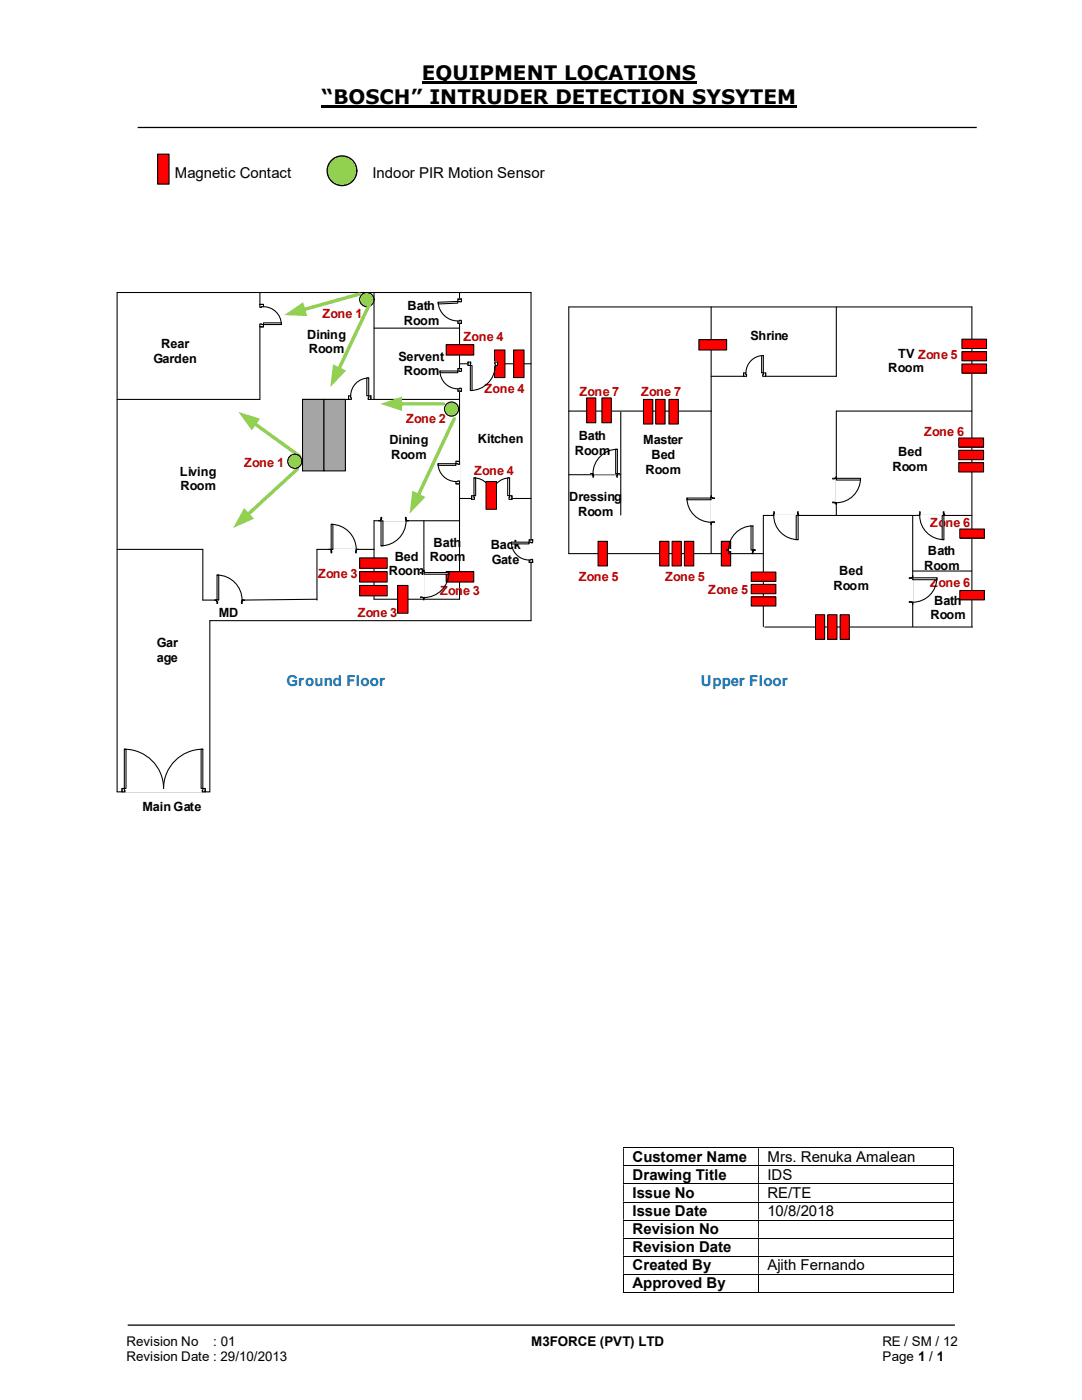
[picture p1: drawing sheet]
<svg xmlns="http://www.w3.org/2000/svg" width="216mm" height="279mm" viewBox="0 0 216 279" stroke-linecap="round" stroke-linejoin="round" font-family="sans-serif">
<path d="M84.2 16.4h54.8M64.2 21.3h94.8" fill="none" stroke="#000" stroke-width=".42"/>
<path d="M27.5 25.4h167.4M25.5 264.5h165" fill="none" stroke="#000" stroke-width=".25"/>
<path d="M31.5 30.8h2.2v5.9h-2.2z" fill-rule="evenodd" fill="#f00"/>
<path d="M31.5 30.8h2.2v5.9h-2.2z" fill="none" stroke="#000" stroke-width=".24"/>
<g fill="none" stroke="#000" stroke-width=".2">
<path d="M124.3 229.1h65.8M124.3 232.7h65.8M124.3 236.3h65.8M124.3 239.9h65.8M190.2 229.2v3.4M190.2 232.7v3.5M190.2 236.3v3.5M190.2 240v3.4M124.3 243.5h65.8M124.3 247.1h65.8M124.3 250.7h65.8M124.3 254.3h65.8"/>
<path d="M124.3 257.9h27M124.4 254.4v3.6M151.3 254.4v3.6M151.4 257.9h38.7M190.2 243.6v3.4M190.2 247.1v3.5M190.2 250.8v3.4M190.2 254.4v3.6"/>
</g>
<g fill="#000">
<path d="M190.1 229h.2v.2h-.2zM124.3 229.2h.2v3.4h-.2zM151.3 229.2h.1v3.4h-.1z" fill-rule="evenodd"/>
<path d="M190.1 232.6h.2v.1h-.2zM124.3 232.7h.2v3.5h-.2zM151.3 232.7h.1v3.5h-.1z" fill-rule="evenodd"/>
<path d="M190.1 236.2h.2v.1h-.2zM124.3 236.3h.2v3.5h-.2zM151.3 236.3h.1v3.5h-.1z" fill-rule="evenodd"/>
<path d="M190.1 239.8h.2v.2h-.2zM124.3 240h.2v3.4h-.2zM151.3 240h.1v3.4h-.1z" fill-rule="evenodd"/>
<path d="M190.1 243.4h.2v.2h-.2zM124.3 243.6h.2v3.4h-.2zM151.3 243.6h.1v3.4h-.1z" fill-rule="evenodd"/>
<path d="M190.1 247h.2v.1h-.2zM124.3 247.1h.2v3.5h-.2zM151.3 247.1h.1v3.5h-.1z" fill-rule="evenodd"/>
<path d="M190.1 250.6h.2v.2h-.2zM124.3 250.8h.2v3.4h-.2zM151.3 250.8h.1v3.4h-.1z" fill-rule="evenodd"/>
</g>
<path d="M190.1 254.2h.2v.2h-.2zM190.1 257.9h.2v.1h-.2z" fill="#000"/>
<circle cx="68.2" cy="34.1" r="2.96" fill="#92d050"/>
<circle cx="68.2" cy="34.1" r="2.96" fill="none" stroke="#000" stroke-width=".25"/>
<path d="M23.4 58.4h82.6v65.5h-64.1v34.1h-18.5zM51.9 58.4v21.3h-28.5M74.6 58.4v21.3M91.7 58.4v61.2h-17.1v-15.7h17.1M74.6 65.5h17.1M91.7 79.7h-31.3v14.3M91.7 72.6h14.3M91.7 99.5h14.3M23.4 109.6h17.1v10.2h2.8M63.2 119.6l-14.9 .2M74.6 109.6h-11.4v10.2" fill="none" stroke="#000" stroke-width=".21"/>
<path d="M60.4 79.7h4.2v14.3h-4.2z" fill="#a5a5a5"/>
<path d="M60.4 79.7h4.2v14.3h-4.2z" fill="none" stroke="#000" stroke-width=".21"/>
<path d="M64.6 79.7h4.3v14.3h-4.3z" fill="#a5a5a5"/>
<path d="M64.6 79.7h4.3v14.3h-4.3zM84.6 103.9v15.7" fill="none" stroke="#000" stroke-width=".21"/>
<circle cx="73.2" cy="59.8" r="1.42" fill="#92d050"/>
<circle cx="73.2" cy="59.8" r="1.42" fill="none" stroke="#000" stroke-width=".21"/>
<path d="M71.8 58.7l-11.3 3.1" fill="none" stroke="#92d050" stroke-width=".68"/>
<path d="M56.7 62.9l3.8-2.6 .8 2.8z" fill="#92d050"/>
<path d="M74 60.2l-6.4 13.5" fill="none" stroke="#92d050" stroke-width=".68"/>
<path d="M66.5 72.7l2.5 1.3-3.1 3.3z" fill="#92d050"/>
<path d="M50.8 84.5l9 6.6" fill="none" stroke="#92d050" stroke-width=".68"/>
<path d="M47.6 82.2l4.3 1.4-1.7 2.3z" fill="#92d050"/>
<path d="M59.4 93.6l-10 9.1" fill="none" stroke="#92d050" stroke-width=".68"/>
<path d="M48.7 101.4l2 2.1-4.2 1.9z" fill="#92d050"/>
<path d="M79.8 80.6h8.7" fill="none" stroke="#92d050" stroke-width=".68"/>
<path d="M75.9 80.6l4.3-1.4v2.8z" fill="#92d050"/>
<path d="M90.6 83.6l-7.2 15.3" fill="none" stroke="#92d050" stroke-width=".68"/>
<g fill="#92d050">
<path d="M82.3 98l2.6 1.2-3.2 3.3z"/>
<circle cx="58.8" cy="92.1" r="1.42"/>
</g>
<circle cx="58.8" cy="92.1" r="1.42" fill="none" stroke="#000" stroke-width=".21"/>
<circle cx="90.1" cy="81.6" r="1.42" fill="#92d050"/>
<g fill="none" stroke="#000" stroke-width=".21">
<path d="M141.9 61.3v49.2M166.9 61.3v13.8h-25M113.5 94.7h10.4M123.9 82.2v20.6M193.9 82h-27v20.9M152.3 110.5h-38.8v-49.2h80.4v63.8M182.1 102.9v22.2M182.1 114h11.8M193.9 102.9h-41.6v22.2"/>
<circle cx="90.1" cy="81.6" r="1.42"/>
</g>
<path d="M71.8 111.3h5.5v2.1h-5.5z" fill-rule="evenodd" fill="#f00"/>
<path d="M71.8 111.3h5.5v2.1h-5.5z" fill="none" stroke="#000" stroke-width=".21"/>
<path d="M71.8 116.8h5.5v2.1h-5.5z" fill-rule="evenodd" fill="#f00"/>
<path d="M71.8 116.8h5.5v2.1h-5.5z" fill="none" stroke="#000" stroke-width=".21"/>
<path d="M71.8 114.1h5.5v2.1h-5.5z" fill-rule="evenodd" fill="#f00"/>
<path d="M71.8 114.1h5.5v2.1h-5.5z" fill="none" stroke="#000" stroke-width=".21"/>
<path d="M191.5 117.9h4.9v1.8h-4.9z" fill-rule="evenodd" fill="#f00"/>
<path d="M191.5 117.9h4.9v1.8h-4.9z" fill="none" stroke="#000" stroke-width=".21"/>
<path d="M89 114.1h5.5v2.1h-5.5z" fill-rule="evenodd" fill="#f00"/>
<path d="M89 114.1h5.5v2.1h-5.5z" fill="none" stroke="#000" stroke-width=".21"/>
<path d="M89 68.8h5.5v2.1h-5.5z" fill-rule="evenodd" fill="#f00"/>
<path d="M89 68.8h5.5v2.1h-5.5z" fill="none" stroke="#000" stroke-width=".21"/>
<path d="M139.4 67.8h5.6v2h-5.6z" fill-rule="evenodd" fill="#f00"/>
<path d="M139.4 67.8h5.6v2h-5.6z" fill="none" stroke="#000" stroke-width=".21"/>
<path d="M191.5 105.6h4.9v1.8h-4.9z" fill-rule="evenodd" fill="#f00"/>
<path d="M191.5 105.6h4.9v1.8h-4.9z" fill="none" stroke="#000" stroke-width=".21"/>
<path d="M102.5 69.8h2.1v5.6h-2.1z" fill="#f00"/>
<path d="M102.5 69.8h2.1v5.6h-2.1z" fill="none" stroke="#000" stroke-width=".21"/>
<path d="M119.3 108h1.9v4.9h-1.9z" fill="#f00"/>
<path d="M119.3 108h1.9v4.9h-1.9z" fill="none" stroke="#000" stroke-width=".21"/>
<path d="M191.9 72.6h4.9v1.9h-4.9z" fill-rule="evenodd" fill="#f00"/>
<path d="M191.9 72.6h4.9v1.9h-4.9z" fill="none" stroke="#000" stroke-width=".21"/>
<path d="M191.9 70.2h4.9v1.8h-4.9z" fill-rule="evenodd" fill="#f00"/>
<path d="M191.9 70.2h4.9v1.8h-4.9z" fill="none" stroke="#000" stroke-width=".21"/>
<path d="M191.9 67.7h4.9v1.9h-4.9z" fill-rule="evenodd" fill="#f00"/>
<path d="M191.9 67.7h4.9v1.9h-4.9z" fill="none" stroke="#000" stroke-width=".21"/>
<path d="M191.3 92.3h5v1.9h-5z" fill-rule="evenodd" fill="#f00"/>
<path d="M191.3 92.3h5v1.9h-5z" fill="none" stroke="#000" stroke-width=".21"/>
<path d="M191.3 89.9h5v1.8h-5z" fill-rule="evenodd" fill="#f00"/>
<path d="M191.3 89.9h5v1.8h-5z" fill="none" stroke="#000" stroke-width=".21"/>
<path d="M191.3 87.4h5v1.8h-5z" fill-rule="evenodd" fill="#f00"/>
<path d="M191.3 87.4h5v1.8h-5z" fill="none" stroke="#000" stroke-width=".21"/>
<path d="M149.9 119.1h4.9v1.8h-4.9z" fill-rule="evenodd" fill="#f00"/>
<path d="M149.9 119.1h4.9v1.8h-4.9z" fill="none" stroke="#000" stroke-width=".21"/>
<path d="M149.9 116.6h4.9v1.9h-4.9z" fill-rule="evenodd" fill="#f00"/>
<path d="M149.9 116.6h4.9v1.9h-4.9z" fill="none" stroke="#000" stroke-width=".21"/>
<path d="M149.9 114.2h4.9v1.8h-4.9z" fill-rule="evenodd" fill="#f00"/>
<path d="M149.9 114.2h4.9v1.8h-4.9z" fill="none" stroke="#000" stroke-width=".21"/>
<path d="M143.9 108h1.9v4.9h-1.9z" fill="#f00"/>
<path d="M143.9 108h1.9v4.9h-1.9z" fill="none" stroke="#000" stroke-width=".21"/>
<path d="M131.7 108h1.8v4.9h-1.8z" fill="#f00"/>
<path d="M131.7 108h1.8v4.9h-1.8z" fill="none" stroke="#000" stroke-width=".21"/>
<path d="M134.1 108h1.8v4.9h-1.8z" fill="#f00"/>
<path d="M134.1 108h1.8v4.9h-1.8z" fill="none" stroke="#000" stroke-width=".21"/>
<path d="M136.6 108h1.8v4.9h-1.8z" fill="#f00"/>
<path d="M136.6 108h1.8v4.9h-1.8z" fill="none" stroke="#000" stroke-width=".21"/>
<path d="M98.7 69.8h2.1v5.6h-2.1z" fill="#f00"/>
<path d="M98.7 69.8h2.1v5.6h-2.1z" fill="none" stroke="#000" stroke-width=".21"/>
<path d="M79.3 116.8h2.1v5.6h-2.1z" fill="#f00"/>
<path d="M113.5 82h28.4M79.3 116.8h2.1v5.6h-2.1z" fill="none" stroke="#000" stroke-width=".21"/>
<path d="M166.8 95l.1 5.8z" fill-rule="evenodd" fill="#fff"/>
<path d="M166.8 95l.1 5.8z" fill="none" stroke="#fff" stroke-width=".21"/>
<path d="M166.2 95.5h.7v-.5v.5zM166.2 100.3h.7v.5v-.5z" fill-rule="evenodd" fill="#fff"/>
<path d="M166.2 95.5h.7v-.5v.5h-.4M166.2 100.3h.7v.5v-.5h-.4" fill="none" stroke="#000" stroke-width=".21"/>
<path d="M166.2 95.5h.3v.1h-.3zM166.2 100.2v.1h.3v-.1z" fill-rule="evenodd" fill="#fff"/>
<path d="M166.2 95.5v.1h.3v-.1M171.7 95.5a4.9 4.9 0 0 1-4.8 4.8M166.2 100.3v-.1h.3v.1" fill="none" stroke="#000" stroke-width=".21"/>
<path d="M166.9 95.5h4.8v.3h-4.8z" fill="#fff"/>
<path d="M166.9 95.5h4.8v.3h-4.8z" fill="none" stroke="#000" stroke-width=".21"/>
<path d="M141.9 98.9v5.8z" fill-rule="evenodd" fill="#fff"/>
<path d="M141.9 98.9v5.8z" fill="none" stroke="#fff" stroke-width=".21"/>
<path d="M141.9 98.9v.5h.7h-.7zM141.9 104.2h.7h-.7v.5z" fill-rule="evenodd" fill="#fff"/>
<path d="M142.2 99.4h-.3v-.5v.5h.7M142.2 104.2h-.3v.5v-.5h.7" fill="none" stroke="#000" stroke-width=".21"/>
<path d="M142.2 99.4l.4 .1zM142.2 104.1l.4 .1z" fill-rule="evenodd" fill="#fff"/>
<path d="M137.1 99.4a4.8 4.8 0 0 0 4.8 4.8M142.2 99.4h.4M142.2 104.2h.4" fill="none" stroke="#000" stroke-width=".21"/>
<path d="M137.1 99.4h4.8v.3h-4.8z" fill="#fff"/>
<path d="M137.1 99.4h4.8v.3h-4.8z" fill="none" stroke="#000" stroke-width=".21"/>
<path d="M144.9 109.7l5.8 .1z" fill="#fff"/>
<path d="M144.9 109.7l5.8 .1z" fill="none" stroke="#fff" stroke-width=".21"/>
<path d="M150.2 109.8v.7v-.7h.5zM144.9 109.8h.5v.7v-.7z" fill-rule="evenodd" fill="#fff"/>
<path d="M145.4 110.2v-.4h-.5h.5v.7M150.2 110.2v-.4h.5h-.5v.7" fill="none" stroke="#000" stroke-width=".21"/>
<path d="M150.1 110.2v.3h.1v-.3zM145.4 110.2h.1v.3h-.1z" fill-rule="evenodd" fill="#fff"/>
<path d="M145.4 110.2h.1v.3h-.1M150.2 110.2h-.1v.3h.1M150.2 104.9a4.8 4.8 0 0 0-4.8 4.9" fill="none" stroke="#000" stroke-width=".21"/>
<path d="M149.9 104.9h.3v4.9h-.3z" fill-rule="evenodd" fill="#fff"/>
<path d="M149.9 104.9h.3v4.9h-.3z" fill="none" stroke="#000" stroke-width=".21"/>
<path d="M182.1 114.9l.1 5.7z" fill-rule="evenodd" fill="#fff"/>
<path d="M182.1 114.9l.1 5.7z" fill="none" stroke="#fff" stroke-width=".21"/>
<path d="M181.4 115.3h.7v-.4v.4zM181.4 120.2h.7v.4v-.4z" fill-rule="evenodd" fill="#fff"/>
<path d="M181.4 115.3h.7v-.4v.4h-.3M181.4 120.2h.7v.4v-.4h-.3" fill="none" stroke="#000" stroke-width=".21"/>
<path d="M181.4 115.3h.4v.1h-.4zM181.4 120.1v.1h.4v-.1z" fill-rule="evenodd" fill="#fff"/>
<path d="M181.4 115.3v.1h.4v-.1M186.9 115.3a4.8 4.8 0 0 1-4.8 4.9M181.4 120.2v-.1h.4v.1" fill="none" stroke="#000" stroke-width=".21"/>
<path d="M182.1 115.3h4.8v.4h-4.8z" fill="#fff"/>
<path d="M182.1 115.3h4.8v.4h-4.8z" fill="none" stroke="#000" stroke-width=".21"/>
<path d="M153.9 102.8l5.8 .1z" fill="#fff"/>
<path d="M153.9 102.8l5.8 .1z" fill="none" stroke="#fff" stroke-width=".21"/>
<path d="M159.3 102.2v.7h.4h-.4zM154.4 102.2v.7h-.5h.5z" fill-rule="evenodd" fill="#fff"/>
<path d="M154.4 102.2v.7h-.5h.5v-.4M159.3 102.2v.7h.4h-.4v-.4" fill="none" stroke="#000" stroke-width=".21"/>
<path d="M159.1 102.2h.2v.3h-.2zM154.4 102.2v.3h.1v-.3z" fill-rule="evenodd" fill="#fff"/>
<path d="M154.4 102.2h.1v.3h-.1M154.4 102.9a4.8 4.8 0 0 0 4.9 4.8M159.3 102.2h-.2v.3h.2" fill="none" stroke="#000" stroke-width=".21"/>
<path d="M158.9 102.9h.4v4.8h-.4z" fill-rule="evenodd" fill="#fff"/>
<path d="M158.9 102.9h.4v4.8h-.4z" fill="none" stroke="#000" stroke-width=".21"/>
<path d="M117.9 94.5l5.8 .1z" fill="#fff"/>
<path d="M117.9 94.5l5.8 .1z" fill="none" stroke="#fff" stroke-width=".21"/>
<path d="M123.2 94.5v.7v-.7h.5zM117.9 94.5h.4v.7v-.7z" fill-rule="evenodd" fill="#fff"/>
<path d="M118.3 94.9v-.4h-.4h.4v.7M123.2 94.9v-.4h.5h-.5v.7" fill="none" stroke="#000" stroke-width=".21"/>
<path d="M123.1 94.9v.3h.1v-.3zM118.3 94.9h.1v.3h-.1z" fill-rule="evenodd" fill="#fff"/>
<path d="M118.3 94.9h.1v.3h-.1M123.2 89.7a4.9 4.9 0 0 0-4.9 4.8M123.2 94.9h-.1v.3h.1" fill="none" stroke="#000" stroke-width=".21"/>
<path d="M122.9 89.7h.3v4.8h-.3z" fill-rule="evenodd" fill="#fff"/>
<path d="M122.9 89.7h.3v4.8h-.3z" fill="none" stroke="#000" stroke-width=".21"/>
<path d="M183 102.8l5.8 .1z" fill="#fff"/>
<path d="M183 102.8l5.8 .1z" fill="none" stroke="#fff" stroke-width=".21"/>
<path d="M188.3 102.2v.7h.5h-.5zM183.5 102.2v.7h-.5h.5z" fill-rule="evenodd" fill="#fff"/>
<path d="M183.5 102.2v.7h-.5h.5v-.4M188.3 102.2v.7h.5h-.5v-.4" fill="none" stroke="#000" stroke-width=".21"/>
<path d="M188.2 102.2h.1v.3h-.1zM183.5 102.2l.1 .3z" fill-rule="evenodd" fill="#fff"/>
<path d="M183.5 102.9a4.8 4.8 0 0 0 4.8 4.8M183.5 102.2v.3M188.3 102.2h-.1v.3h.1" fill="none" stroke="#000" stroke-width=".21"/>
<path d="M188 102.9h.3v4.8h-.3z" fill-rule="evenodd" fill="#fff"/>
<path d="M188 102.9h.3v4.8h-.3z" fill="none" stroke="#000" stroke-width=".21"/>
<path d="M148.4 74.4h4.4v.7h-4.4z" fill="#fff"/>
<path d="M148.4 74.4h4.4v.7h-4.4z" fill="none" stroke="#fff" stroke-width=".21"/>
<path d="M152.3 74.4v.7h.5v-.7zM148.4 74.4h.4v.7h-.4z" fill-rule="evenodd" fill="#fff"/>
<path d="M148.8 74.8v-.4h-.4v.7h.4M152.3 74.8v-.4h.5v.7h-.5" fill="none" stroke="#000" stroke-width=".21"/>
<path d="M152.2 74.8v.3h.1v-.3zM148.8 74.8h.2v.3h-.2z" fill-rule="evenodd" fill="#fff"/>
<path d="M148.4 74.4v.7M148.8 74.8h.2v.3h-.2M152.3 71a3.5 3.5 0 0 0-3.5 3.4M152.3 74.8h-.1v.3h.1M152.8 74.4v.7" fill="none" stroke="#000" stroke-width=".21"/>
<path d="M152 71h.3v3.4h-.3z" fill-rule="evenodd" fill="#fff"/>
<path d="M152 71h.3v3.4h-.3z" fill="none" stroke="#000" stroke-width=".21"/>
<path d="M133.5 79.7h1.8v4.9h-1.8z" fill="#f00"/>
<path d="M133.5 79.7h1.8v4.9h-1.8z" fill="none" stroke="#000" stroke-width=".21"/>
<path d="M130.9 79.7h1.8v4.9h-1.8z" fill="#f00"/>
<path d="M130.9 79.7h1.8v4.9h-1.8z" fill="none" stroke="#000" stroke-width=".21"/>
<path d="M128.4 79.7h1.9v4.9h-1.9z" fill="#f00"/>
<path d="M128.4 79.7h1.9v4.9h-1.9z" fill="none" stroke="#000" stroke-width=".21"/>
<path d="M120.1 79.4h1.9v5h-1.9z" fill="#f00"/>
<path d="M120.1 79.4h1.9v5h-1.9z" fill="none" stroke="#000" stroke-width=".21"/>
<path d="M117.1 79.4h1.8v5h-1.8z" fill="#f00"/>
<path d="M117.1 79.4h1.8v5h-1.8z" fill="none" stroke="#000" stroke-width=".21"/>
<path d="M51.8 60.7h.8v4.5h-.8z" fill-rule="evenodd" fill="#fff"/>
<path d="M51.8 60.7h.8v4.5h-.8z" fill="none" stroke="#fff" stroke-width=".21"/>
<path d="M51.9 64.8v.4h.7v-.4zM51.9 60.7h.7v.5h-.7z" fill-rule="evenodd" fill="#fff"/>
<path d="M51.9 64.8v.4h.7v-.4h-.4M51.9 61.2v-.5h.7v.5h-.4" fill="none" stroke="#000" stroke-width=".21"/>
<path d="M51.9 64.6v.2h.3v-.2zM51.9 61.2h.3v.1h-.3z" fill-rule="evenodd" fill="#fff"/>
<path d="M51.9 64.8v-.2h.3v.2M51.9 61.2v.1h.3v-.1M51.9 65.2h.7M51.9 60.7h.7M52.6 61.2a3.6 3.6 0 0 1 3.5 3.6" fill="none" stroke="#000" stroke-width=".21"/>
<path d="M52.6 64.4h3.5v.4h-3.5z" fill="#fff"/>
<path d="M52.6 64.4h3.5v.4h-3.5z" fill="none" stroke="#000" stroke-width=".21"/>
<path d="M94.1 98.9h8.1v.8h-8.1z" fill="#fff"/>
<path d="M94.1 98.9h8.1v.8h-8.1z" fill="none" stroke="#fff" stroke-width=".21"/>
<path d="M101.7 98.9v.8h.5v-.8zM94.1 98.9h.5v.8h-.5z" fill-rule="evenodd" fill="#fff"/>
<path d="M94.6 99.3v-.4h-.5v.8h.5M101.7 99.3v-.4h.5v.8h-.5" fill="none" stroke="#000" stroke-width=".21"/>
<path d="M101.6 99.3v.4h.1v-.4zM94.6 99.3l.1 .4z" fill-rule="evenodd" fill="#fff"/>
<path d="M94.1 98.9v.8M94.6 99.3v.4M94.6 95.4a3.6 3.6 0 0 1 3.5 3.5 3.6 3.6 0 0 1 3.6-3.5M101.7 99.3h-.1v.4h.1M102.2 98.9v.8" fill="none" stroke="#000" stroke-width=".21"/>
<path d="M94.6 95.4h.3v3.5h-.3z" fill-rule="evenodd" fill="#fff"/>
<path d="M94.6 95.4h.3v3.5h-.3z" fill="none" stroke="#000" stroke-width=".21"/>
<path d="M101.3 95.4h.4v3.5h-.4z" fill-rule="evenodd" fill="#fff"/>
<path d="M101.3 95.4h.4v3.5h-.4z" fill="none" stroke="#000" stroke-width=".21"/>
<path d="M69.6 79h4.4v.8h-4.4z" fill="#fff"/>
<path d="M69.6 79h4.4v.8h-4.4z" fill="none" stroke="#fff" stroke-width=".21"/>
<path d="M73.6 79v.7h.4v-.7zM69.6 79h.4v.7h-.4z" fill-rule="evenodd" fill="#fff"/>
<path d="M70 79.4v-.4h-.4v.7h.4M73.6 79.4v-.4h.4v.7h-.4" fill="none" stroke="#000" stroke-width=".21"/>
<path d="M73.4 79.4v.3h.2v-.3zM70 79.4h.1v.3h-.1z" fill-rule="evenodd" fill="#fff"/>
<path d="M69.6 79v.7M70 79.4h.1v.3h-.1M73.6 75.4a3.6 3.6 0 0 0-3.6 3.6M73.6 79.4h-.2v.3h.2M74 79v.7" fill="none" stroke="#000" stroke-width=".21"/>
<path d="M73.2 75.4h.4v3.6h-.4z" fill-rule="evenodd" fill="#fff"/>
<path d="M73.2 75.4h.4v3.6h-.4z" fill="none" stroke="#000" stroke-width=".21"/>
<path d="M105.5 107.7h.8v4.5h-.8z" fill-rule="evenodd" fill="#fff"/>
<path d="M105.5 107.7h.8v4.5h-.8z" fill="none" stroke="#fff" stroke-width=".21"/>
<path d="M105.6 107.7v.5h.7v-.5zM105.6 111.8h.7v.4h-.7z" fill-rule="evenodd" fill="#fff"/>
<path d="M105.9 108.2h-.3v-.5h.7v.5M105.9 111.8h-.3v.4h.7v-.4" fill="none" stroke="#000" stroke-width=".21"/>
<path d="M105.9 108.2v.1h.4v-.1zM105.9 111.6h.4v.2h-.4z" fill-rule="evenodd" fill="#fff"/>
<path d="M102 108.2a3.6 3.6 0 0 0 3.6 3.6M105.6 107.7h.7M105.6 112.2h.7M105.9 108.2v.1h.4v-.1M105.9 111.8v-.2h.4v.2" fill="none" stroke="#000" stroke-width=".21"/>
<path d="M102 108.2h3.6v.3h-3.6z" fill="#fff"/>
<path d="M102 108.2h3.6v.3h-3.6z" fill="none" stroke="#000" stroke-width=".21"/>
<path d="M84.5 113.8l.1 5.9z" fill-rule="evenodd" fill="#fff"/>
<path d="M84.5 113.8l.1 5.9z" fill="none" stroke="#fff" stroke-width=".21"/>
<path d="M83.9 114.3h.7v-.5v.5zM83.9 119.3h.7v.4v-.4z" fill-rule="evenodd" fill="#fff"/>
<path d="M83.9 114.3h.7v-.5v.5h-.4M83.9 119.3h.7v.4v-.4h-.4" fill="none" stroke="#000" stroke-width=".21"/>
<path d="M83.9 114.3h.3v.1h-.3zM83.9 119.1v.2h.3v-.2z" fill-rule="evenodd" fill="#fff"/>
<path d="M83.9 114.3v.1h.3v-.1M83.9 119.3v-.2h.3v.2M89.6 114.3a5 5 0 0 1-5 5" fill="none" stroke="#000" stroke-width=".21"/>
<path d="M84.6 114.3h5v.3h-5z" fill="#fff"/>
<path d="M84.6 114.3h5v.3h-5z" fill="none" stroke="#000" stroke-width=".21"/>
<path d="M75.6 103.9l5.9 .1z" fill="#fff"/>
<path d="M75.6 103.9l5.9 .1z" fill="none" stroke="#fff" stroke-width=".21"/>
<path d="M76 103.3v.6h-.4h.4zM81 103.3v.6h.5h-.5z" fill-rule="evenodd" fill="#fff"/>
<path d="M76 103.3v.6h-.4h.4v-.3M81 103.3v.6h.5h-.5v-.3" fill="none" stroke="#000" stroke-width=".21"/>
<path d="M76 103.3v.3h.2v-.3zM80.9 103.3h.1v.3h-.1z" fill-rule="evenodd" fill="#fff"/>
<path d="M76 103.3h.2v.3h-.2M81 103.3h-.1v.3h.1M81 103.9a5 5 0 0 1-5 5" fill="none" stroke="#000" stroke-width=".21"/>
<path d="M76 103.9h.4v5h-.4z" fill-rule="evenodd" fill="#fff"/>
<path d="M76 103.9h.4v5h-.4z" fill="none" stroke="#000" stroke-width=".21"/>
<path d="M91.3 59.7h.8v4.8h-.8z" fill-rule="evenodd" fill="#fff"/>
<path d="M91.3 59.7h.8v4.8h-.8z" fill="none" stroke="#fff" stroke-width=".21"/>
<path d="M91.4 59.7v.5h.7v-.5zM91.4 64.1h.7v.4h-.7z" fill-rule="evenodd" fill="#fff"/>
<path d="M91.7 60.2h-.3v-.5h.7l-.1 .5M91.7 64.1h-.3v.4h.7l-.1-.4" fill="none" stroke="#000" stroke-width=".21"/>
<path d="M91.7 60.2h.3zM91.7 63.9h.3v.2h-.3z" fill-rule="evenodd" fill="#fff"/>
<path d="M91.4 59.7h.7M87.4 60.3a3.9 3.9 0 0 0 4 3.8M91.4 64.5h.7M91.7 60.2h.3M91.7 64.1v-.2h.3v.2" fill="none" stroke="#000" stroke-width=".21"/>
<path d="M87.4 60.3l4-.1v.3l-3.9 .2z" fill-rule="evenodd" fill="#fff"/>
<path d="M87.4 60.3l4-.1v.3l-3.9 .2z" fill="none" stroke="#000" stroke-width=".21"/>
<path d="M91.3 73.6h.8v4.5h-.8z" fill-rule="evenodd" fill="#fff"/>
<path d="M91.3 73.6h.8v4.5h-.8z" fill="none" stroke="#fff" stroke-width=".21"/>
<path d="M91.4 73.6v.4h.7v-.4zM91.4 77.6h.7v.5h-.7z" fill-rule="evenodd" fill="#fff"/>
<path d="M91.7 74h-.3v-.4h.7l-.1 .4M91.7 77.6h-.3v.5h.7l-.1-.5" fill="none" stroke="#000" stroke-width=".21"/>
<path d="M91.7 74l.3 .1zM91.7 77.5h.3v.1h-.3z" fill-rule="evenodd" fill="#fff"/>
<path d="M87.8 74a3.6 3.6 0 0 0 3.6 3.6M91.4 73.6h.7M91.4 78.1h.7M91.7 74h.3M91.7 77.6v-.1h.3v.1" fill="none" stroke="#000" stroke-width=".21"/>
<path d="M87.8 74h3.6v.4h-3.6z" fill="#fff"/>
<path d="M87.8 74h3.6v.4h-3.6z" fill="none" stroke="#000" stroke-width=".21"/>
<path d="M42.8 119.7l6 .1z" fill="#fff"/>
<path d="M42.8 119.7l6 .1z" fill="none" stroke="#fff" stroke-width=".21"/>
<path d="M42.8 119.8h.5v.6v-.6zM48.3 119.8v.6v-.6h.5z" fill-rule="evenodd" fill="#fff"/>
<path d="M43.3 120.1v-.3h-.5h.5v.6M48.3 120.1v-.3h.5h-.5v.6" fill="none" stroke="#000" stroke-width=".21"/>
<path d="M43.3 120.1h.1v.3h-.1zM48.2 120.1v.3h.1v-.3z" fill-rule="evenodd" fill="#fff"/>
<path d="M43.3 114.8a5 5 0 0 1 5 5M43.3 120.1h.1v.3h-.1M48.3 120.1h-.1v.3h.1" fill="none" stroke="#000" stroke-width=".21"/>
<path d="M43.3 114.8h.3v5h-.3z" fill-rule="evenodd" fill="#fff"/>
<path d="M43.3 114.8h.3v5h-.3z" fill="none" stroke="#000" stroke-width=".21"/>
<path d="M90.9 92.1h.8v4.5h-.8z" fill-rule="evenodd" fill="#fff"/>
<path d="M90.9 92.1h.8v4.5h-.8z" fill="none" stroke="#fff" stroke-width=".21"/>
<path d="M91 92.1v.4h.7v-.4zM91 96.1h.7v.5h-.7z" fill-rule="evenodd" fill="#fff"/>
<path d="M91.4 92.5h-.4v-.4h.7v.4M91.4 96.1h-.4v.5h.7v-.5" fill="none" stroke="#000" stroke-width=".21"/>
<path d="M91.4 92.5v.2h.3v-.2zM91.4 96h.3v.1h-.3z" fill-rule="evenodd" fill="#fff"/>
<path d="M87.4 92.5a3.6 3.6 0 0 0 3.6 3.6M91 92.1h.7M91 96.6h.7M91.4 92.5v.2h.3v-.2M91.4 96.1v-.1h.3v.1" fill="none" stroke="#000" stroke-width=".21"/>
<path d="M87.4 92.5h3.6v.4h-3.6z" fill="#fff"/>
<path d="M87.4 92.5h3.6v.4h-3.6z" fill="none" stroke="#000" stroke-width=".21"/>
<path d="M65.6 109.6l5.9 .1z" fill="#fff"/>
<path d="M65.6 109.6l5.9 .1z" fill="none" stroke="#fff" stroke-width=".21"/>
<path d="M65.6 109.6h.5v.7v-.7zM71.1 109.6v.7v-.7h.4z" fill-rule="evenodd" fill="#fff"/>
<path d="M66.1 110v-.4h-.5h.5v.7M71.1 110v-.4h.4h-.4v.7" fill="none" stroke="#000" stroke-width=".21"/>
<path d="M66.1 110h.1v.3h-.1zM71 110v.3h.1v-.3z" fill-rule="evenodd" fill="#fff"/>
<path d="M66.1 110h.1v.3h-.1M66.1 104.6a5 5 0 0 1 5 5M71.1 110h-.1v.3h.1" fill="none" stroke="#000" stroke-width=".21"/>
<path d="M66.1 104.6h.3v5h-.3z" fill-rule="evenodd" fill="#fff"/>
<path d="M66.1 104.6h.3v5h-.3z" fill="none" stroke="#000" stroke-width=".21"/>
<path d="M93.4 72.2h5.9v.8h-5.9z" fill="#fff"/>
<path d="M93.4 72.2h5.9v.8h-5.9z" fill="none" stroke="#fff" stroke-width=".21"/>
<path d="M93.4 72.3v.6h.5v-.6zM98.8 72.3h.5v.6h-.5z" fill-rule="evenodd" fill="#fff"/>
<path d="M93.9 72.3h-.5v.6h.5v-.3M98.8 72.3h.5v.6h-.5v-.3" fill="none" stroke="#000" stroke-width=".21"/>
<path d="M93.9 72.3v.3zM98.7 72.3l.1 .3z" fill-rule="evenodd" fill="#fff"/>
<path d="M93.4 72.3v.6M93.9 72.3v.3M98.8 72.9a5 5 0 0 1-4.9 5M98.8 72.3v.3M99.3 72.3v.6" fill="none" stroke="#000" stroke-width=".21"/>
<path d="M93.9 72.9h.3v5h-.3z" fill-rule="evenodd" fill="#fff"/>
<path d="M93.9 72.9h.3v5h-.3z" fill="none" stroke="#000" stroke-width=".21"/>
<path d="M24.3 157.3h16.6v.8h-16.6z" fill="#fff"/>
<path d="M24.3 157.3h16.6v.8h-16.6z" fill="none" stroke="#fff" stroke-width=".21"/>
<path d="M40.5 157.4v.6h.4v-.6zM24.3 157.4h.5v.6h-.5z" fill-rule="evenodd" fill="#fff"/>
<path d="M24.8 157.7v-.3h-.5v.6h.5M40.5 157.7v-.3h.4v.6h-.4" fill="none" stroke="#000" stroke-width=".21"/>
<path d="M40.3 157.7v.3h.2v-.3zM24.8 157.7h.1v.3h-.1z" fill-rule="evenodd" fill="#fff"/>
<path d="M24.3 157.4v.6M24.8 157.7h.1v.3h-.1M24.8 149.5a7.8 7.8 0 0 1 7.8 7.9 7.8 7.8 0 0 1 7.9-7.9M40.5 157.7h-.2v.3h.2M40.9 157.4v.6" fill="none" stroke="#000" stroke-width=".21"/>
<path d="M24.8 149.5h.3v7.9h-.3z" fill-rule="evenodd" fill="#fff"/>
<path d="M24.8 149.5h.3v7.9h-.3z" fill="none" stroke="#000" stroke-width=".21"/>
<path d="M40.1 149.5h.4v7.9h-.4z" fill-rule="evenodd" fill="#fff"/>
<path d="M40.1 149.5h.4v7.9h-.4z" fill="none" stroke="#000" stroke-width=".21"/>
<path d="M97 96.1h2.1v5.5h-2.1z" fill="#f00"/>
<path d="M97 96.1h2.1v5.5h-2.1zM152.6 125.1h41.5" fill="none" stroke="#000" stroke-width=".21"/>
<path d="M162.7 122.7h1.8v4.9h-1.8z" fill="#f00"/>
<path d="M162.7 122.7h1.8v4.9h-1.8z" fill="none" stroke="#000" stroke-width=".21"/>
<path d="M165.2 122.7h1.8v4.9h-1.8z" fill="#f00"/>
<path d="M165.2 122.7h1.8v4.9h-1.8z" fill="none" stroke="#000" stroke-width=".21"/>
<path d="M167.6 122.7h1.9v4.9h-1.9z" fill="#f00"/>
<path d="M167.6 122.7h1.9v4.9h-1.9z" fill="none" stroke="#000" stroke-width=".21"/>
<g font-size="4">
<text x="84.2" y="16">EQUIPMENT LOCATIONS</text>
<text x="64.2" y="20.8">“BOSCH” INTRUDER DETECTION SYSYTEM</text>
</g>
<g font-size="3">
<text x="34.9" y="35.5">Magnetic Contact</text>
<text x="74.4" y="35.5">Indoor PIR Motion Sensor</text>
<text x="126.2" y="231.9">Customer Name</text>
<text x="153.1" y="231.9">Mrs. Renuka Amalean</text>
<text x="126.2" y="235.5">Drawing Title</text>
<text x="126.2" y="239.1">Issue No</text>
<text x="153.1" y="235.5">IDS</text>
<text x="153.1" y="239.1">RE/TE</text>
<text x="126.2" y="242.7">Issue Date</text>
<text x="153.1" y="242.7">10/8/2018</text>
<text x="126.2" y="246.3">Revision No</text>
<text x="126.2" y="249.9">Revision Date</text>
<text x="126.2" y="253.5">Created By</text>
<text x="126.2" y="257.1">Approved By</text>
<text x="153.1" y="253.5">Ajith Fernando</text>
</g>
<g font-size="3" fill="#0070c0">
<text x="57.2" y="136.9">Ground Floor</text>
<text x="139.9" y="136.9">Upper Floor</text>
</g>
<g font-size="2.7">
<text x="25.2" y="268.7">Revision No</text>
<text x="42.6" y="268.7">: 01</text>
<text x="106" y="268.7">M3FORCE (PVT) LTD</text>
<text x="176.1" y="268.7">RE / SM / 12</text>
<text x="25.2" y="271.7">Revision Date : 29/10/2013</text>
<text x="176.1" y="271.7">Page 1 / 1</text>
</g>
<g font-size="2.5" fill="#c00000">
<text x="64.3" y="63.5">Zone 1</text>
<text x="92.5" y="68.1">Zone 4</text>
<text x="96.7" y="78.5">Zone 4</text>
<text x="115.7" y="79">Zone 7</text>
<text x="127.9" y="79">Zone 7</text>
<text x="81" y="84.3">Zone 2</text>
<text x="184.4" y="87">Zone 6</text>
<text x="48.7" y="93.1">Zone 1</text>
<text x="94.6" y="94.7">Zone 4</text>
<text x="185.6" y="105.2">Zone 6</text>
<text x="63.5" y="115.4">Zone 3</text>
<text x="87.8" y="118.7">Zone 3</text>
<text x="115.5" y="116">Zone 5</text>
<text x="132.7" y="116">Zone 5</text>
<text x="141.3" y="118.4">Zone 5</text>
<text x="185.6" y="117.1">Zone 6</text>
<text x="71.4" y="123.2">Zone 3</text>
</g>
<g font-size="2.5">
<text x="80.6" y="64.8">Room</text>
<text x="81.3" y="61.8">Bath</text>
<text x="32.2" y="69.4">Rear</text>
<text x="61.3" y="67.6">Dining</text>
<text x="61.6" y="70.5">Room</text>
<text x="79.5" y="72">Servent</text>
<text x="149.7" y="67.8">Shrine</text>
<text x="179.2" y="71.4">TV Zone 5</text>
<text x="30.6" y="72.3">Garden</text>
<text x="80.6" y="74.9">Room</text>
<text x="177.3" y="74.3">Room</text>
<text x="77.7" y="88.6">Dining</text>
<text x="95.4" y="88.5">Kitchen</text>
<text x="115.5" y="87.9">Bath</text>
<text x="128.4" y="88.6">Master</text>
<text x="35.9" y="94.9">Living</text>
<text x="78.1" y="91.5">Room</text>
<text x="114.7" y="90.8">Room</text>
<text x="128.8" y="94.5">Room</text>
<text x="130" y="91.6">Bed</text>
<text x="178.1" y="94">Room</text>
<text x="179.2" y="91.1">Bed</text>
<text x="36" y="97.9">Room</text>
<text x="113.6" y="100">Dressing</text>
<text x="115.4" y="103">Room</text>
<text x="78.8" y="111.9">Bed</text>
<text x="85.8" y="112.1">Room</text>
<text x="86.5" y="109.1">Bath</text>
<text x="97.9" y="109.5">Back</text>
<text x="98.1" y="112.5">Gate</text>
<text x="184.4" y="113.7">Room</text>
<text x="185.2" y="110.8">Bath</text>
<text x="77.6" y="114.9">Room</text>
<text x="166.3" y="117.8">Room</text>
<text x="167.5" y="114.9">Bed</text>
<text x="43.6" y="123.1">MD</text>
<text x="185.7" y="123.6">Room</text>
<text x="186.4" y="120.7">Bath</text>
<text x="31.3" y="129.1">Gar</text>
<text x="31.3" y="132">age</text>
<text x="28.4" y="161.9">Main Gate</text>
</g>
</svg>
